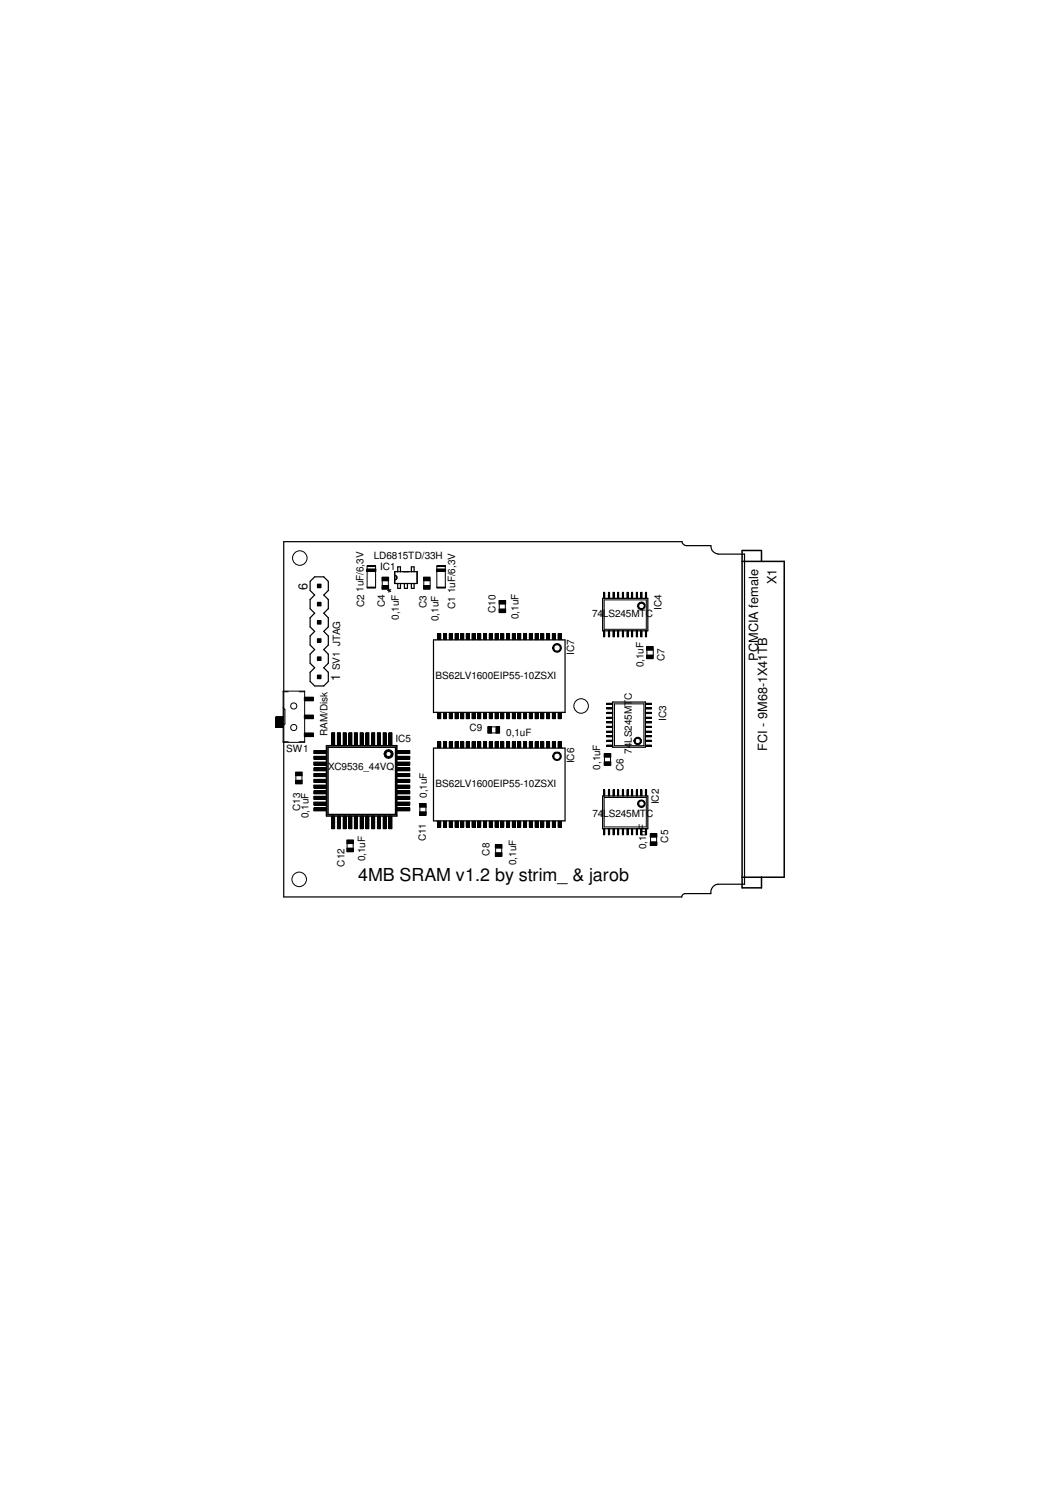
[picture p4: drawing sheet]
<svg xmlns="http://www.w3.org/2000/svg" width="148mm" height="210mm" viewBox="0 0 148 210" stroke-linecap="round" stroke-linejoin="round" font-family="sans-serif">
<g fill="none" stroke="#000" stroke-width=".17">
<path d="M39.6 75.6h55.6a.67 .67 0 0 0 .6 .6h3.5a1.1 1.1 0 0 0 1 1.2h3.7v46.1h-3.8a1.13 1.13 0 0 0-.9 1.3h-3.5a.52 .52 0 0 0-.6 .5h-55.6zM55.1 79.8h3.2v1.7h-3.2zM55.5 79.8v-.6h.4v.6M57.4 79.8v-.6h.4v.6M43.9 80.6h1.3l.6 .6v1.3l-.6 .6 .6 .6v1.3l-.6 .6 .6 .7v1.2l-.6 .7 .6 .6v1.3l-.6 .6 .6 .7v1.2l-.6 .7 .6 .6v1.3l-.6 .6h-1.3l-.6-.6v-1.3l.6-.6-.6-.7v-1.2l.6-.7-.6-.6v-1.3l.6-.6-.6-.7v-1.2l.6-.7-.6-.6v-1.3l.6-.6-.6-.6v-1.3zM55.1 80.3l.3 .3-.1 .3-.2 .1M55.5 81.5v.7h.4v-.7M56.5 81.5v.7h.4v-.7M57.4 81.5v.7h.4v-.7M60.5 99.5v-10.1h18.4v10.1M60.5 99.5h18.4M84.2 83.6h6.3v4.5h-6.3z"/>
<path d="M85.6 98h4.5v6.4h-4.5zM60.5 104.5h18.4v10.1h-18.4zM84.2 111.2h6.3v4.5h-6.3z"/>
</g>
<g fill="none" stroke="#000" stroke-width=".14">
<path d="M51.2 79.5h1.3v.3h-1.3zM51.3 79h1.2v.1h-1.2zM51.3 79.1h1.2v2.9h-1.2zM61 79.5h1.2v.3h-1.2zM61 79h1.2v.1h-1.2zM61 79.1h1.2v2.9h-1.2zM39.5 96.5h3v7.2h-3zM39.5 96.6h.8M39.5 98.8l.3 .3v2l-.3 .2M41.8 96.6h.7M42.5 99.9h1.3v.5h-1.3zM42.5 97.4h1.3v.5h-1.3z"/>
<path d="M44.3 91.7h.5v.5h-.5zM44.3 94.3h.5v.5h-.5zM44.3 89.2h.5v.5h-.5zM44.3 84.1h.5v.5h-.5zM44.3 86.7h.5v.5h-.5zM44.3 81.6h.5v.5h-.5zM51.3 82h1.2v.1h-1.2zM53.3 80.6h1v.5h-1zM53.3 81.8h1v.5h-1zM53.4 81.1v.7M54.2 81.1v.7M59.1 80.6h1v.5h-1z"/>
<path d="M59.1 81.8h1v.5h-1zM59.2 81.1v.7M60.1 81.1v.7M61 82h1.2v.1h-1.2zM61.1 88.5h.5v.8h-.5zM61.1 99.5h.5v.9h-.5zM61.9 88.5h.5v.8h-.5zM61.9 99.5h.5v.9h-.5zM62.7 88.5h.5v.8h-.5zM62.7 99.5h.5v.9h-.5zM63.5 88.5h.5v.8h-.5zM63.5 99.5h.5v.9h-.5z"/>
<path d="M64.3 88.5h.5v.8h-.5zM64.3 99.5h.5v.9h-.5zM65.1 88.5h.4v.8h-.4zM65.1 99.5h.4v.9h-.4zM65.9 88.5h.4v.8h-.4zM65.9 99.5h.4v.9h-.4zM66.7 88.5h.4v.8h-.4zM66.7 99.5h.4v.9h-.4zM67.5 88.5h.4v.8h-.4zM67.5 99.5h.4v.9h-.4zM68.3 88.5h.4v.8h-.4zM68.3 99.5h.4v.9h-.4z"/>
<path d="M69.1 88.5h.5v.8h-.5zM69.1 99.5h.5v.9h-.5zM69.7 85h.9v.6h-.9zM69.7 83.9h.9v.5h-.9zM69.7 84.3v.7M69.9 88.5h.5v.8h-.5zM69.9 99.5h.5v.9h-.5zM70.6 84.3v.7M70.7 88.5h.5v.8h-.5zM70.7 99.5h.5v.9h-.5zM71.5 88.5h.5v.8h-.5zM71.5 99.5h.5v.9h-.5z"/>
<path d="M72.3 88.5h.4v.8h-.4zM72.3 99.5h.4v.9h-.4zM73.1 88.5h.4v.8h-.4zM73.1 99.5h.4v.9h-.4zM73.9 88.5h.4v.8h-.4zM73.9 99.5h.4v.9h-.4zM74.7 88.5h.4v.8h-.4zM74.7 99.5h.4v.9h-.4zM75.5 88.5h.4v.8h-.4zM75.5 99.5h.4v.9h-.4zM76.3 88.5h.5v.8h-.5zM76.3 99.5h.5v.9h-.5z"/>
<path d="M77.1 88.5h.5v.8h-.5zM77.1 99.5h.5v.9h-.5zM77.3 90.2a.61 .61 0 0 1 1-.1 .61 .61 0 0 1-.3 1 .61 .61 0 0 1-.8-.6h.1a.46 .46 0 0 1 .6-.4 .46 .46 0 0 1 .3 .6 .46 .46 0 0 1-.6 .2l-.3-.4h-.1zM77.9 88.5h.5v.8h-.5zM77.9 99.5h.5v.9h-.5zM84.3 82.7h.2v.9h-.2zM84.3 88.1h.2v.8h-.2zM84.4 83.8h5.9v4.1h-5.9zM84.7 98.2h.9v.2h-.9zM84.7 98.8h.9v.2h-.9zM84.7 99.5h.9v.2h-.9zM85 82.7h.1v.9h-.1z"/>
<path d="M85 88.1h.1v.8h-.1zM85.6 82.7h.2v.9h-.2zM85.6 88.1h.2v.8h-.2zM85.8 98.3h4.1v5.8h-4.1zM86.2 82.7h.2v.9h-.2zM86.2 88.1h.2v.8h-.2zM86.9 82.7h.2v.9h-.2zM86.9 88.1h.2v.8h-.2zM87.5 82.7h.2v.9h-.2zM87.5 88.1h.2v.8h-.2zM88.2 82.7h.1v.9h-.1zM88.2 88.1h.1v.8h-.1z"/>
<path d="M88.9 82.7h.1v.9h-.1zM88.9 88.1h.1v.8h-.1zM89.1 84.3l.3-.2a.54 .54 0 0 1 .7 .4 .54 .54 0 0 1-.5 .6 .54 .54 0 0 1-.6-.5h.2a.39 .39 0 0 1 .4-.4 .39 .39 0 0 1 .4 .5l-.2 .2a.39 .39 0 0 1-.4 .1 .39 .39 0 0 1-.2-.4h-.2zM89.5 82.7h.2v.9h-.2zM89.5 88.1h.2v.8h-.2zM90.1 99.5h.9v.2h-.9zM90.1 98.8h.9v.2h-.9zM90.1 98.2h.9v.2h-.9zM90.1 82.7h.2v.9h-.2zM90.1 88.1h.2v.8h-.2zM90.3 90.3h.9v.5h-.9zM90.3 91.5h.9v.5h-.9z"/>
<path d="M90.3 90.8v.7M91.2 90.8v.7M38.5 100.1h1v1.5h-1zM39.5 103.6h.8M41.3 107.8h.9v.5h-.9zM41.3 109h.9v.5h-.9zM41.3 108.3v.7M41.8 103.6h.7M42.2 108.3v.7M42.5 102.4h1.3v.5h-1.3zM43.8 104.8h1.8v.4h-1.8zM43.8 105.6h1.8v.4h-1.8z"/>
<path d="M43.8 106.4h1.8v.4h-1.8zM43.8 107.2h1.8v.5h-1.8zM43.8 108h1.8v.5h-1.8zM43.8 108.8h1.8v.5h-1.8zM43.8 109.6h1.8v.5h-1.8zM43.8 110.4h1.8v.5h-1.8zM43.8 111.2h1.8v.4h-1.8zM43.8 112h1.8v.4h-1.8zM43.8 112.8h1.8v.4h-1.8zM46.3 102.3h.4v1.8h-.4zM46.3 114h.4v1.7h-.4zM47.1 102.3h.4v1.8h-.4z"/>
<path d="M47.1 114h.4v1.7h-.4zM47.9 102.3h.4v1.8h-.4zM47.9 114h.4v1.7h-.4zM48.4 117.3h1v.5h-1zM48.4 118.4h1v.6h-1zM48.5 117.8v.7M48.7 102.3h.4v1.8h-.4zM48.7 114h.4v1.7h-.4zM49.3 117.8v.7M49.5 102.3h.4v1.8h-.4zM49.5 114h.4v1.7h-.4zM50.3 102.3h.4v1.8h-.4z"/>
<path d="M50.3 114h.4v1.7h-.4zM51.1 102.3h.4v1.8h-.4zM51.1 114h.4v1.7h-.4zM51.9 102.3h.4v1.8h-.4zM51.9 114h.4v1.7h-.4zM52.7 102.3h.4v1.8h-.4zM52.7 114h.4v1.7h-.4zM53.5 102.3h.4v1.8h-.4zM53.5 114h.4v1.7h-.4zM53.7 105a.64 .64 0 0 1 1.1-.1 .64 .64 0 0 1-.3 1 .64 .64 0 0 1-.9-.6h.3v-.2a.37 .37 0 0 1 .6-.1 .37 .37 0 0 1-.1 .6h-.3l-.2-.3h-.3zM54.3 102.3h.4v1.8h-.4zM54.3 114h.4v1.7h-.4z"/>
<path d="M55.5 112.8h1.7v.4h-1.7zM55.5 112h1.7v.4h-1.7zM55.5 111.2h1.7v.4h-1.7zM55.5 110.4h1.7v.5h-1.7zM55.5 109.6h1.7v.5h-1.7zM55.5 108.8h1.7v.5h-1.7zM55.5 108h1.7v.5h-1.7zM55.5 107.2h1.7v.5h-1.7zM55.5 106.4h1.7v.4h-1.7zM55.5 105.6h1.7v.4h-1.7zM55.5 104.8h1.7v.4h-1.7zM58.6 112.2h.9v.5h-.9z"/>
<path d="M58.6 113.4h.9v.5h-.9zM58.6 112.7v.7M59.5 112.7v.7M61.1 103.6h.5v.8h-.5zM61.1 114.7h.5v.8h-.5zM61.9 103.6h.5v.8h-.5zM61.9 114.7h.5v.8h-.5zM62.7 103.6h.5v.8h-.5zM62.7 114.7h.5v.8h-.5zM63.5 103.6h.5v.8h-.5zM63.5 114.7h.5v.8h-.5zM64.3 103.6h.5v.8h-.5z"/>
<path d="M64.3 114.7h.5v.8h-.5zM65.1 103.6h.4v.8h-.4zM65.1 114.7h.4v.8h-.4zM65.9 103.6h.4v.8h-.4zM65.9 114.7h.4v.8h-.4zM66.7 103.6h.4v.8h-.4zM66.7 114.7h.4v.8h-.4zM67.5 103.6h.4v.8h-.4zM67.5 114.7h.4v.8h-.4zM68.1 101.5h.5v.9h-.5zM68.3 103.6h.4v.8h-.4zM68.3 114.7h.4v.8h-.4z"/>
<path d="M68.6 102.4h.7M68.6 101.5h.7M69.1 103.6h.5v.8h-.5zM69.1 114.7h.5v.8h-.5zM69.2 117.9h.9v.5h-.9zM69.2 119.1h.9v.5h-.9zM69.2 118.4v.7M69.3 101.5h.5v.9h-.5zM69.9 103.6h.5v.8h-.5zM69.9 114.7h.5v.8h-.5zM70.1 118.4v.7M70.7 103.6h.5v.8h-.5z"/>
<path d="M70.7 114.7h.5v.8h-.5zM71.5 103.6h.5v.8h-.5zM71.5 114.7h.5v.8h-.5zM72.3 103.6h.4v.8h-.4zM72.3 114.7h.4v.8h-.4zM73.1 103.6h.4v.8h-.4zM73.1 114.7h.4v.8h-.4zM73.9 103.6h.4v.8h-.4zM73.9 114.7h.4v.8h-.4zM74.7 103.6h.4v.8h-.4zM74.7 114.7h.4v.8h-.4zM75.5 103.6h.4v.8h-.4z"/>
<path d="M75.5 114.7h.4v.8h-.4zM76.3 103.6h.5v.8h-.5zM76.3 114.7h.5v.8h-.5zM77.1 103.6h.5v.8h-.5zM77.1 114.7h.5v.8h-.5zM77.5 105.1a.62 .62 0 0 1 .9 .3 .62 .62 0 0 1-.5 .8 .62 .62 0 0 1-.7-.6h.1a.45 .45 0 0 1 .4-.4 .45 .45 0 0 1 .5 .2 .45 .45 0 0 1-.3 .7 .45 .45 0 0 1-.6-.5h-.1zM77.9 103.6h.5v.8h-.5zM77.9 114.7h.5v.8h-.5zM84.3 110.3h.2v.9h-.2zM84.3 115.7h.2v.9h-.2zM84.4 105.2h.9v.5h-.9zM84.4 106.4h.9v.5h-.9z"/>
<path d="M84.4 111.4h5.9v4.1h-5.9zM84.4 105.7v.7M84.7 100.2h.9v.1h-.9zM84.7 100.8h.9v.2h-.9zM84.7 101.4h.9v.2h-.9zM84.7 102.1h.9v.2h-.9zM84.7 102.7h.9v.2h-.9zM84.7 103.4h.9v.1h-.9zM84.7 104.1h.9v.1h-.9zM85 110.3h.1v.9h-.1zM85 115.7h.1v.9h-.1zM85.3 105.7v.7"/>
<path d="M85.6 110.3h.2v.9h-.2zM85.6 115.7h.2v.9h-.2zM86.2 110.3h.2v.9h-.2zM86.2 115.7h.2v.9h-.2zM86.9 110.3h.2v.9h-.2zM86.9 115.7h.2v.9h-.2zM87.5 110.3h.2v.9h-.2zM87.5 115.7h.2v.9h-.2zM88.2 110.3h.1v.9h-.1zM88.2 115.7h.1v.9h-.1zM88.6 103.2l.3-.2a.53 .53 0 0 1 .7 .5 .53 .53 0 0 1-.7 .5l-.3-.2-.1-.3h.2l.2-.4h.2a.38 .38 0 0 1 .2 .7h-.4l-.2-.3h-.2zM88.9 110.3h.1v.9h-.1z"/>
<path d="M88.9 115.7h.1v.9h-.1zM89.1 111.9a.54 .54 0 0 1 .7-.1 .54 .54 0 0 1 .2 .7 .54 .54 0 0 1-.6 .2l-.3-.2-.1-.3h.2a.39 .39 0 0 1 .2-.3 .39 .39 0 0 1 .4 0l.2 .5a.39 .39 0 0 1-.5 .2 .39 .39 0 0 1-.3-.4h-.2zM89.5 110.3h.2v.9h-.2zM89.5 115.7h.2v.9h-.2zM90.1 110.3h.2v.9h-.2zM90.1 115.7h.2v.9h-.2zM90.1 104.1h.9v.1h-.9zM90.1 103.4h.9v.1h-.9zM90.1 102.7h.9v.2h-.9zM90.1 102.1h.9v.2h-.9zM90.1 101.4h.9v.2h-.9zM90.1 100.8h.9v.2h-.9z"/>
<path d="M90.1 100.2h.9v.1h-.9zM90.8 116.4h.9v.5h-.9zM90.8 117.6h.9v.5h-.9zM90.8 116.9v.7M91.7 116.9v.7"/>
<circle cx="41.9" cy="77.9" r="1.01"/>
<circle cx="41" cy="98.6" r=".43"/>
<circle cx="81.2" cy="98.6" r="1.01"/>
<circle cx="41" cy="101.6" r=".43"/>
<circle cx="41.8" cy="122.8" r="1.01"/>
</g>
<g fill="#000">
<path d="M51.2 79.5h1.3v.3h-1.3z" fill-rule="evenodd"/>
<path d="M51.3 79h1.2v.1h-1.2z" fill-rule="evenodd"/>
<path d="M61 79.5h1.2v.3h-1.2z" fill-rule="evenodd"/>
<path d="M61 79h1.2v.1h-1.2z" fill-rule="evenodd"/>
<path d="M42.5 97.4h1.3v.5h-1.3z" fill-rule="evenodd"/>
<path d="M44.3 91.7h.5v.5h-.5z" fill-rule="evenodd"/>
<path d="M44.3 94.3h.5v.5h-.5z" fill-rule="evenodd"/>
<path d="M44.3 89.2h.5v.5h-.5z" fill-rule="evenodd"/>
<path d="M44.3 84.1h.5v.5h-.5z" fill-rule="evenodd"/>
<path d="M44.3 86.7h.5v.5h-.5z" fill-rule="evenodd"/>
<path d="M44.3 81.6h.5v.5h-.5z" fill-rule="evenodd"/>
<path d="M51.3 82h1.2v.1h-1.2z" fill-rule="evenodd"/>
<path d="M53.3 80.6h1v.5h-1z" fill-rule="evenodd"/>
<path d="M53.3 81.8h1v.5h-1z" fill-rule="evenodd"/>
<path d="M59.1 80.6h1v.5h-1z" fill-rule="evenodd"/>
<path d="M59.1 81.8h1v.5h-1z" fill-rule="evenodd"/>
<path d="M61 82h1.2v.1h-1.2z" fill-rule="evenodd"/>
<path d="M61.1 88.5h.5v.8h-.5z" fill-rule="evenodd"/>
<path d="M61.9 88.5h.5v.8h-.5z" fill-rule="evenodd"/>
<path d="M62.7 88.5h.5v.8h-.5z" fill-rule="evenodd"/>
<path d="M63.5 88.5h.5v.8h-.5z" fill-rule="evenodd"/>
<path d="M64.3 88.5h.5v.8h-.5z" fill-rule="evenodd"/>
<path d="M65.1 88.5h.4v.8h-.4z" fill-rule="evenodd"/>
<path d="M65.9 88.5h.4v.8h-.4z" fill-rule="evenodd"/>
<path d="M66.7 88.5h.4v.8h-.4z" fill-rule="evenodd"/>
<path d="M67.5 88.5h.4v.8h-.4z" fill-rule="evenodd"/>
<path d="M68.3 88.5h.4v.8h-.4z" fill-rule="evenodd"/>
<path d="M69.1 88.5h.5v.8h-.5z" fill-rule="evenodd"/>
<path d="M69.7 85h.9v.6h-.9z" fill-rule="evenodd"/>
<path d="M69.7 83.9h.9v.5h-.9z" fill-rule="evenodd"/>
<path d="M69.9 88.5h.5v.8h-.5z" fill-rule="evenodd"/>
<path d="M70.7 88.5h.5v.8h-.5z" fill-rule="evenodd"/>
<path d="M71.5 88.5h.5v.8h-.5z" fill-rule="evenodd"/>
<path d="M72.3 88.5h.4v.8h-.4z" fill-rule="evenodd"/>
<path d="M73.1 88.5h.4v.8h-.4z" fill-rule="evenodd"/>
<path d="M73.9 88.5h.4v.8h-.4z" fill-rule="evenodd"/>
<path d="M74.7 88.5h.4v.8h-.4z" fill-rule="evenodd"/>
<path d="M75.5 88.5h.4v.8h-.4z" fill-rule="evenodd"/>
<path d="M76.3 88.5h.5v.8h-.5z" fill-rule="evenodd"/>
<path d="M77.1 88.5h.5v.8h-.5z" fill-rule="evenodd"/>
<path d="M77.3 90.2a.61 .61 0 0 1 1-.1 .61 .61 0 0 1-.3 1 .61 .61 0 0 1-.8-.6h.1a.46 .46 0 0 1 .6-.4 .46 .46 0 0 1 .3 .6 .46 .46 0 0 1-.6 .2l-.3-.4h-.1z" fill-rule="evenodd"/>
<path d="M77.9 88.5h.5v.8h-.5z" fill-rule="evenodd"/>
<path d="M84.3 82.7h.2v.9h-.2z" fill-rule="evenodd"/>
<path d="M84.3 88.1h.2v.8h-.2z" fill-rule="evenodd"/>
<path d="M84.7 98.2h.9v.2h-.9z" fill-rule="evenodd"/>
<path d="M84.7 98.8h.9v.2h-.9z" fill-rule="evenodd"/>
<path d="M84.7 99.5h.9v.2h-.9z" fill-rule="evenodd"/>
<path d="M85 82.7h.1v.9h-.1z" fill-rule="evenodd"/>
<path d="M85 88.1h.1v.8h-.1z" fill-rule="evenodd"/>
<path d="M85.6 82.7h.2v.9h-.2z" fill-rule="evenodd"/>
<path d="M85.6 88.1h.2v.8h-.2z" fill-rule="evenodd"/>
<path d="M86.2 82.7h.2v.9h-.2z" fill-rule="evenodd"/>
<path d="M86.2 88.1h.2v.8h-.2z" fill-rule="evenodd"/>
<path d="M86.9 82.7h.2v.9h-.2z" fill-rule="evenodd"/>
<path d="M86.9 88.1h.2v.8h-.2z" fill-rule="evenodd"/>
<path d="M87.5 82.7h.2v.9h-.2z" fill-rule="evenodd"/>
<path d="M87.5 88.1h.2v.8h-.2z" fill-rule="evenodd"/>
<path d="M88.2 82.7h.1v.9h-.1z" fill-rule="evenodd"/>
<path d="M88.2 88.1h.1v.8h-.1z" fill-rule="evenodd"/>
<path d="M88.9 82.7h.1v.9h-.1z" fill-rule="evenodd"/>
<path d="M88.9 88.1h.1v.8h-.1z" fill-rule="evenodd"/>
<path d="M89.1 84.3l.3-.2a.54 .54 0 0 1 .7 .4 .54 .54 0 0 1-.5 .6 .54 .54 0 0 1-.6-.5h.2a.39 .39 0 0 1 .4-.4 .39 .39 0 0 1 .4 .5l-.2 .2a.39 .39 0 0 1-.4 .1 .39 .39 0 0 1-.2-.4h-.2z" fill-rule="evenodd"/>
<path d="M89.5 82.7h.2v.9h-.2z" fill-rule="evenodd"/>
<path d="M89.5 88.1h.2v.8h-.2z" fill-rule="evenodd"/>
<path d="M90.1 99.5h.9v.2h-.9z" fill-rule="evenodd"/>
<path d="M90.1 98.8h.9v.2h-.9z" fill-rule="evenodd"/>
<path d="M90.1 98.2h.9v.2h-.9z" fill-rule="evenodd"/>
<path d="M90.1 82.7h.2v.9h-.2z" fill-rule="evenodd"/>
<path d="M90.1 88.1h.2v.8h-.2z" fill-rule="evenodd"/>
<path d="M90.3 90.3h.9v.5h-.9z" fill-rule="evenodd"/>
<path d="M90.3 91.5h.9v.5h-.9z" fill-rule="evenodd"/>
<path d="M38.5 100.1h1v1.5h-1z" fill-rule="evenodd"/>
<path d="M41.3 107.8h.9v.5h-.9z" fill-rule="evenodd"/>
<path d="M41.3 109h.9v.5h-.9z" fill-rule="evenodd"/>
<path d="M42.5 102.4h1.3v.5h-1.3z" fill-rule="evenodd"/>
<path d="M42.5 99.9h1.3v.5h-1.3z" fill-rule="evenodd"/>
<path d="M43.8 104.8h1.8v.4h-1.8z" fill-rule="evenodd"/>
<path d="M43.8 105.6h1.8v.4h-1.8z" fill-rule="evenodd"/>
<path d="M43.8 106.4h1.8v.4h-1.8z" fill-rule="evenodd"/>
<path d="M43.8 107.2h1.8v.5h-1.8z" fill-rule="evenodd"/>
<path d="M43.8 108h1.8v.5h-1.8z" fill-rule="evenodd"/>
<path d="M43.8 108.8h1.8v.5h-1.8z" fill-rule="evenodd"/>
<path d="M43.8 109.6h1.8v.5h-1.8z" fill-rule="evenodd"/>
<path d="M43.8 110.4h1.8v.5h-1.8z" fill-rule="evenodd"/>
<path d="M43.8 111.2h1.8v.4h-1.8z" fill-rule="evenodd"/>
<path d="M43.8 112h1.8v.4h-1.8z" fill-rule="evenodd"/>
<path d="M43.8 112.8h1.8v.4h-1.8z" fill-rule="evenodd"/>
<path d="M46.3 102.3h.4v1.8h-.4z" fill-rule="evenodd"/>
<path d="M46.3 114h.4v1.7h-.4z" fill-rule="evenodd"/>
<path d="M47.1 102.3h.4v1.8h-.4z" fill-rule="evenodd"/>
<path d="M47.1 114h.4v1.7h-.4z" fill-rule="evenodd"/>
<path d="M47.9 102.3h.4v1.8h-.4z" fill-rule="evenodd"/>
<path d="M47.9 114h.4v1.7h-.4z" fill-rule="evenodd"/>
<path d="M48.4 117.3h1v.5h-1z" fill-rule="evenodd"/>
<path d="M48.4 118.4h1v.6h-1z" fill-rule="evenodd"/>
<path d="M48.7 102.3h.4v1.8h-.4z" fill-rule="evenodd"/>
<path d="M48.7 114h.4v1.7h-.4z" fill-rule="evenodd"/>
<path d="M49.5 102.3h.4v1.8h-.4z" fill-rule="evenodd"/>
<path d="M49.5 114h.4v1.7h-.4z" fill-rule="evenodd"/>
<path d="M50.3 102.3h.4v1.8h-.4z" fill-rule="evenodd"/>
<path d="M50.3 114h.4v1.7h-.4z" fill-rule="evenodd"/>
<path d="M51.1 102.3h.4v1.8h-.4z" fill-rule="evenodd"/>
<path d="M51.1 114h.4v1.7h-.4z" fill-rule="evenodd"/>
<path d="M51.9 102.3h.4v1.8h-.4z" fill-rule="evenodd"/>
<path d="M51.9 114h.4v1.7h-.4z" fill-rule="evenodd"/>
<path d="M52.7 102.3h.4v1.8h-.4z" fill-rule="evenodd"/>
<path d="M52.7 114h.4v1.7h-.4z" fill-rule="evenodd"/>
<path d="M53.5 102.3h.4v1.8h-.4z" fill-rule="evenodd"/>
<path d="M53.5 114h.4v1.7h-.4z" fill-rule="evenodd"/>
<path d="M53.7 105a.64 .64 0 0 1 1.1-.1 .64 .64 0 0 1-.3 1 .64 .64 0 0 1-.9-.6h.3v-.2a.37 .37 0 0 1 .6-.1 .37 .37 0 0 1-.1 .6h-.3l-.2-.3h-.3z" fill-rule="evenodd"/>
<path d="M54.3 102.3h.4v1.8h-.4z" fill-rule="evenodd"/>
<path d="M54.3 114h.4v1.7h-.4z" fill-rule="evenodd"/>
<path d="M55.5 112.8h1.7v.4h-1.7z" fill-rule="evenodd"/>
<path d="M55.5 112h1.7v.4h-1.7z" fill-rule="evenodd"/>
<path d="M55.5 111.2h1.7v.4h-1.7z" fill-rule="evenodd"/>
<path d="M55.5 110.4h1.7v.5h-1.7z" fill-rule="evenodd"/>
<path d="M55.5 109.6h1.7v.5h-1.7z" fill-rule="evenodd"/>
<path d="M55.5 108.8h1.7v.5h-1.7z" fill-rule="evenodd"/>
<path d="M55.5 108h1.7v.5h-1.7z" fill-rule="evenodd"/>
<path d="M55.5 107.2h1.7v.5h-1.7z" fill-rule="evenodd"/>
<path d="M55.5 106.4h1.7v.4h-1.7z" fill-rule="evenodd"/>
<path d="M55.5 105.6h1.7v.4h-1.7z" fill-rule="evenodd"/>
<path d="M55.5 104.8h1.7v.4h-1.7z" fill-rule="evenodd"/>
<path d="M58.6 112.2h.9v.5h-.9z" fill-rule="evenodd"/>
<path d="M58.6 113.4h.9v.5h-.9z" fill-rule="evenodd"/>
<path d="M61.1 103.6h.5v.8h-.5z" fill-rule="evenodd"/>
<path d="M61.1 114.7h.5v.8h-.5z" fill-rule="evenodd"/>
<path d="M61.1 99.5h.5v.9h-.5z" fill-rule="evenodd"/>
<path d="M61.9 103.6h.5v.8h-.5z" fill-rule="evenodd"/>
<path d="M61.9 114.7h.5v.8h-.5z" fill-rule="evenodd"/>
<path d="M61.9 99.5h.5v.9h-.5z" fill-rule="evenodd"/>
<path d="M62.7 103.6h.5v.8h-.5z" fill-rule="evenodd"/>
<path d="M62.7 114.7h.5v.8h-.5z" fill-rule="evenodd"/>
<path d="M62.7 99.5h.5v.9h-.5z" fill-rule="evenodd"/>
<path d="M63.5 103.6h.5v.8h-.5z" fill-rule="evenodd"/>
<path d="M63.5 114.7h.5v.8h-.5z" fill-rule="evenodd"/>
<path d="M63.5 99.5h.5v.9h-.5z" fill-rule="evenodd"/>
<path d="M64.3 103.6h.5v.8h-.5z" fill-rule="evenodd"/>
<path d="M64.3 114.7h.5v.8h-.5z" fill-rule="evenodd"/>
<path d="M64.3 99.5h.5v.9h-.5z" fill-rule="evenodd"/>
<path d="M65.1 103.6h.4v.8h-.4z" fill-rule="evenodd"/>
<path d="M65.1 114.7h.4v.8h-.4z" fill-rule="evenodd"/>
<path d="M65.1 99.5h.4v.9h-.4z" fill-rule="evenodd"/>
<path d="M65.9 103.6h.4v.8h-.4z" fill-rule="evenodd"/>
<path d="M65.9 114.7h.4v.8h-.4z" fill-rule="evenodd"/>
<path d="M65.9 99.5h.4v.9h-.4z" fill-rule="evenodd"/>
<path d="M66.7 103.6h.4v.8h-.4z" fill-rule="evenodd"/>
<path d="M66.7 114.7h.4v.8h-.4z" fill-rule="evenodd"/>
<path d="M66.7 99.5h.4v.9h-.4z" fill-rule="evenodd"/>
<path d="M67.5 103.6h.4v.8h-.4z" fill-rule="evenodd"/>
<path d="M67.5 114.7h.4v.8h-.4z" fill-rule="evenodd"/>
<path d="M67.5 99.5h.4v.9h-.4z" fill-rule="evenodd"/>
<path d="M68.1 101.5h.5v.9h-.5z" fill-rule="evenodd"/>
<path d="M68.3 103.6h.4v.8h-.4z" fill-rule="evenodd"/>
<path d="M68.3 114.7h.4v.8h-.4z" fill-rule="evenodd"/>
<path d="M68.3 99.5h.4v.9h-.4z" fill-rule="evenodd"/>
<path d="M69.1 103.6h.5v.8h-.5z" fill-rule="evenodd"/>
<path d="M69.1 114.7h.5v.8h-.5z" fill-rule="evenodd"/>
<path d="M69.1 99.5h.5v.9h-.5z" fill-rule="evenodd"/>
<path d="M69.2 117.9h.9v.5h-.9z" fill-rule="evenodd"/>
<path d="M69.2 119.1h.9v.5h-.9z" fill-rule="evenodd"/>
<path d="M69.3 101.5h.5v.9h-.5z" fill-rule="evenodd"/>
<path d="M69.9 103.6h.5v.8h-.5z" fill-rule="evenodd"/>
<path d="M69.9 114.7h.5v.8h-.5z" fill-rule="evenodd"/>
<path d="M69.9 99.5h.5v.9h-.5z" fill-rule="evenodd"/>
<path d="M70.7 103.6h.5v.8h-.5z" fill-rule="evenodd"/>
<path d="M70.7 114.7h.5v.8h-.5z" fill-rule="evenodd"/>
<path d="M70.7 99.5h.5v.9h-.5z" fill-rule="evenodd"/>
<path d="M71.5 103.6h.5v.8h-.5z" fill-rule="evenodd"/>
<path d="M71.5 114.7h.5v.8h-.5z" fill-rule="evenodd"/>
<path d="M71.5 99.5h.5v.9h-.5z" fill-rule="evenodd"/>
<path d="M72.3 103.6h.4v.8h-.4z" fill-rule="evenodd"/>
<path d="M72.3 114.7h.4v.8h-.4z" fill-rule="evenodd"/>
<path d="M72.3 99.5h.4v.9h-.4z" fill-rule="evenodd"/>
<path d="M73.1 103.6h.4v.8h-.4z" fill-rule="evenodd"/>
<path d="M73.1 114.7h.4v.8h-.4z" fill-rule="evenodd"/>
<path d="M73.1 99.5h.4v.9h-.4z" fill-rule="evenodd"/>
<path d="M73.9 103.6h.4v.8h-.4z" fill-rule="evenodd"/>
<path d="M73.9 114.7h.4v.8h-.4z" fill-rule="evenodd"/>
<path d="M73.9 99.5h.4v.9h-.4z" fill-rule="evenodd"/>
<path d="M74.7 103.6h.4v.8h-.4z" fill-rule="evenodd"/>
<path d="M74.7 114.7h.4v.8h-.4z" fill-rule="evenodd"/>
<path d="M74.7 99.5h.4v.9h-.4z" fill-rule="evenodd"/>
<path d="M75.5 103.6h.4v.8h-.4z" fill-rule="evenodd"/>
<path d="M75.5 114.7h.4v.8h-.4z" fill-rule="evenodd"/>
<path d="M75.5 99.5h.4v.9h-.4z" fill-rule="evenodd"/>
<path d="M76.3 103.6h.5v.8h-.5z" fill-rule="evenodd"/>
<path d="M76.3 114.7h.5v.8h-.5z" fill-rule="evenodd"/>
<path d="M76.3 99.5h.5v.9h-.5z" fill-rule="evenodd"/>
<path d="M77.1 103.6h.5v.8h-.5z" fill-rule="evenodd"/>
<path d="M77.1 114.7h.5v.8h-.5z" fill-rule="evenodd"/>
<path d="M77.1 99.5h.5v.9h-.5z" fill-rule="evenodd"/>
<path d="M77.5 105.1a.62 .62 0 0 1 .9 .3 .62 .62 0 0 1-.5 .8 .62 .62 0 0 1-.7-.6h.1a.45 .45 0 0 1 .4-.4 .45 .45 0 0 1 .5 .2 .45 .45 0 0 1-.3 .7 .45 .45 0 0 1-.6-.5h-.1z" fill-rule="evenodd"/>
<path d="M77.9 103.6h.5v.8h-.5z" fill-rule="evenodd"/>
<path d="M77.9 114.7h.5v.8h-.5z" fill-rule="evenodd"/>
<path d="M77.9 99.5h.5v.9h-.5z" fill-rule="evenodd"/>
<path d="M84.3 110.3h.2v.9h-.2z" fill-rule="evenodd"/>
<path d="M84.3 115.7h.2v.9h-.2z" fill-rule="evenodd"/>
<path d="M84.4 105.2h.9v.5h-.9z" fill-rule="evenodd"/>
<path d="M84.4 106.4h.9v.5h-.9z" fill-rule="evenodd"/>
<path d="M84.7 100.2h.9v.1h-.9z" fill-rule="evenodd"/>
<path d="M84.7 100.8h.9v.2h-.9z" fill-rule="evenodd"/>
<path d="M84.7 101.4h.9v.2h-.9z" fill-rule="evenodd"/>
<path d="M84.7 102.1h.9v.2h-.9z" fill-rule="evenodd"/>
<path d="M84.7 102.7h.9v.2h-.9z" fill-rule="evenodd"/>
<path d="M84.7 103.4h.9v.1h-.9z" fill-rule="evenodd"/>
<path d="M84.7 104.1h.9v.1h-.9z" fill-rule="evenodd"/>
<path d="M85 110.3h.1v.9h-.1z" fill-rule="evenodd"/>
<path d="M85 115.7h.1v.9h-.1z" fill-rule="evenodd"/>
<path d="M85.6 110.3h.2v.9h-.2z" fill-rule="evenodd"/>
<path d="M85.6 115.7h.2v.9h-.2z" fill-rule="evenodd"/>
<path d="M86.2 110.3h.2v.9h-.2z" fill-rule="evenodd"/>
<path d="M86.2 115.7h.2v.9h-.2z" fill-rule="evenodd"/>
<path d="M86.9 110.3h.2v.9h-.2z" fill-rule="evenodd"/>
<path d="M86.9 115.7h.2v.9h-.2z" fill-rule="evenodd"/>
<path d="M87.5 110.3h.2v.9h-.2z" fill-rule="evenodd"/>
<path d="M87.5 115.7h.2v.9h-.2z" fill-rule="evenodd"/>
<path d="M88.2 110.3h.1v.9h-.1z" fill-rule="evenodd"/>
<path d="M88.2 115.7h.1v.9h-.1z" fill-rule="evenodd"/>
<path d="M88.6 103.2l.3-.2a.53 .53 0 0 1 .7 .5 .53 .53 0 0 1-.7 .5l-.3-.2-.1-.3h.2l.2-.4h.2a.38 .38 0 0 1 .2 .7h-.4l-.2-.3h-.2z" fill-rule="evenodd"/>
<path d="M88.9 110.3h.1v.9h-.1z" fill-rule="evenodd"/>
<path d="M88.9 115.7h.1v.9h-.1z" fill-rule="evenodd"/>
<path d="M89.1 111.9a.54 .54 0 0 1 .7-.1 .54 .54 0 0 1 .2 .7 .54 .54 0 0 1-.6 .2l-.3-.2-.1-.3h.2a.39 .39 0 0 1 .2-.3 .39 .39 0 0 1 .4 0l.2 .5a.39 .39 0 0 1-.5 .2 .39 .39 0 0 1-.3-.4h-.2z" fill-rule="evenodd"/>
<path d="M89.5 110.3h.2v.9h-.2z" fill-rule="evenodd"/>
<path d="M89.5 115.7h.2v.9h-.2z" fill-rule="evenodd"/>
<path d="M90.1 110.3h.2v.9h-.2z" fill-rule="evenodd"/>
<path d="M90.1 115.7h.2v.9h-.2z" fill-rule="evenodd"/>
<path d="M90.1 104.1h.9v.1h-.9z" fill-rule="evenodd"/>
<path d="M90.1 103.4h.9v.1h-.9z" fill-rule="evenodd"/>
<path d="M90.1 102.7h.9v.2h-.9z" fill-rule="evenodd"/>
<path d="M90.1 102.1h.9v.2h-.9z" fill-rule="evenodd"/>
<path d="M90.1 101.4h.9v.2h-.9z" fill-rule="evenodd"/>
<path d="M90.1 100.8h.9v.2h-.9z" fill-rule="evenodd"/>
<path d="M90.1 100.2h.9v.1h-.9z" fill-rule="evenodd"/>
<path d="M90.8 116.4h.9v.5h-.9z" fill-rule="evenodd"/>
<path d="M90.8 117.6h.9v.5h-.9z" fill-rule="evenodd"/>
</g>
<path d="M103.6 76.9v47.1h2.7v-1.5M103.6 78.4h5.9v44.1M103.6 76.9h2.7M106.3 76.9v1.5M45.6 104.1h9.8v9.9h-9.8zM45.8 104.4h9.4v9.3h-9.4zM103.6 122.5h5.9" fill="none" stroke="#000" stroke-width=".21"/>
<text font-size="2.5" x="50" y="123">4MB SRAM v1.2 by strim_ &amp; jarob</text>
<g font-size="1.8">
<text x="42.9" y="82.5" transform="rotate(-90 42.9 82.5)">6</text>
<text x="55.4" y="82.8" transform="rotate(-90 55.4 82.8)">*</text>
<text x="108.4" y="81.6" transform="rotate(-90 108.4 81.6)">X1</text>
<text x="47.5" y="95.2" transform="rotate(-90 47.5 95.2)">1</text>
<text x="105.9" y="92.2" transform="rotate(-90 105.9 92.2)">PCMCIA female</text>
<text x="107.1" y="104.9" transform="rotate(-90 107.1 104.9)">FCI - 9M68-1X41TB</text>
</g>
<g font-size="1.4">
<text x="50.8" y="82.6" transform="rotate(-90 50.8 82.6)">1uF/6,3V</text>
<text x="52.2" y="78">LD6815TD/33H</text>
<text x="53.1" y="79.6">IC1</text>
<text x="63.6" y="82.8" transform="rotate(-90 63.6 82.8)">1uF/6,3V</text>
<text x="50.8" y="84.8" transform="rotate(-90 50.8 84.8)">C2</text>
<text x="53.7" y="84.8" transform="rotate(-90 53.7 84.8)">C4</text>
<text x="55.7" y="86.6" transform="rotate(-90 55.7 86.6)">0,1uF</text>
<text x="59.6" y="85" transform="rotate(-90 59.6 85)">C3</text>
<text x="61.2" y="86.7" transform="rotate(-90 61.2 86.7)">0,1uF</text>
<text x="63.6" y="85" transform="rotate(-90 63.6 85)">C1</text>
<text x="69.2" y="85.6" transform="rotate(-90 69.2 85.6)">C10</text>
<text x="72.4" y="86.4" transform="rotate(-90 72.4 86.4)">0,1uF</text>
<text x="82.7" y="86.2">74LS245MTC</text>
<text x="92.4" y="85.2" transform="rotate(-90 92.4 85.2)">IC4</text>
<text x="47.5" y="93.6" transform="rotate(-90 47.5 93.6)">SV1 JTAG</text>
<text x="60.8" y="94.8">BS62LV1600EIP55-10ZSXI</text>
<text x="80.2" y="91.5" transform="rotate(-90 80.2 91.5)">IC7</text>
<text x="89.9" y="93.2" transform="rotate(-90 89.9 93.2)">0,1uF</text>
<text x="92.8" y="92.3" transform="rotate(-90 92.8 92.3)">C7</text>
<text x="93" y="100.7" transform="rotate(-90 93 100.7)">IC3</text>
<text x="40" y="105.1">SW1</text>
<text x="45.7" y="102.8" transform="rotate(-90 45.7 102.8)">RAM/Disk</text>
<text x="45.8" y="107.5">XC9536_44VQ</text>
<text x="55.2" y="103.6">IC5</text>
<text x="65.6" y="102">C9</text>
<text x="70.7" y="102.8">0,1uF</text>
<text x="80.2" y="106.6" transform="rotate(-90 80.2 106.6)">IC6</text>
<text x="83.8" y="107.5" transform="rotate(-90 83.8 107.5)">0,1uF</text>
<text x="87.1" y="107.7" transform="rotate(-90 87.1 107.7)">C6</text>
<text x="88.2" y="105.2" transform="rotate(-90 88.2 105.2)">74LS245MTC</text>
<text x="41.9" y="113.2" transform="rotate(-90 41.9 113.2)">C13</text>
<text x="59.6" y="111.4" transform="rotate(-90 59.6 111.4)">0,1uF</text>
<text x="60.8" y="109.9">BS62LV1600EIP55-10ZSXI</text>
<text x="92" y="112.4" transform="rotate(-90 92 112.4)">IC2</text>
<text x="43.1" y="114.3" transform="rotate(-90 43.1 114.3)">0,1uF</text>
<text x="59.5" y="117.4" transform="rotate(-90 59.5 117.4)">C11</text>
<text x="68.4" y="119.5" transform="rotate(-90 68.4 119.5)">C8</text>
<text x="82.7" y="114">74LS245MTC</text>
<text x="90.3" y="118.6" transform="rotate(-90 90.3 118.6)">0,1uF</text>
<text x="93.3" y="117.7" transform="rotate(-90 93.3 117.7)">C5</text>
<text x="48.1" y="121" transform="rotate(-90 48.1 121)">C12</text>
<text x="51" y="120.3" transform="rotate(-90 51 120.3)">0,1uF</text>
<text x="72.1" y="120.8" transform="rotate(-90 72.1 120.8)">0,1uF</text>
</g>
</svg>
